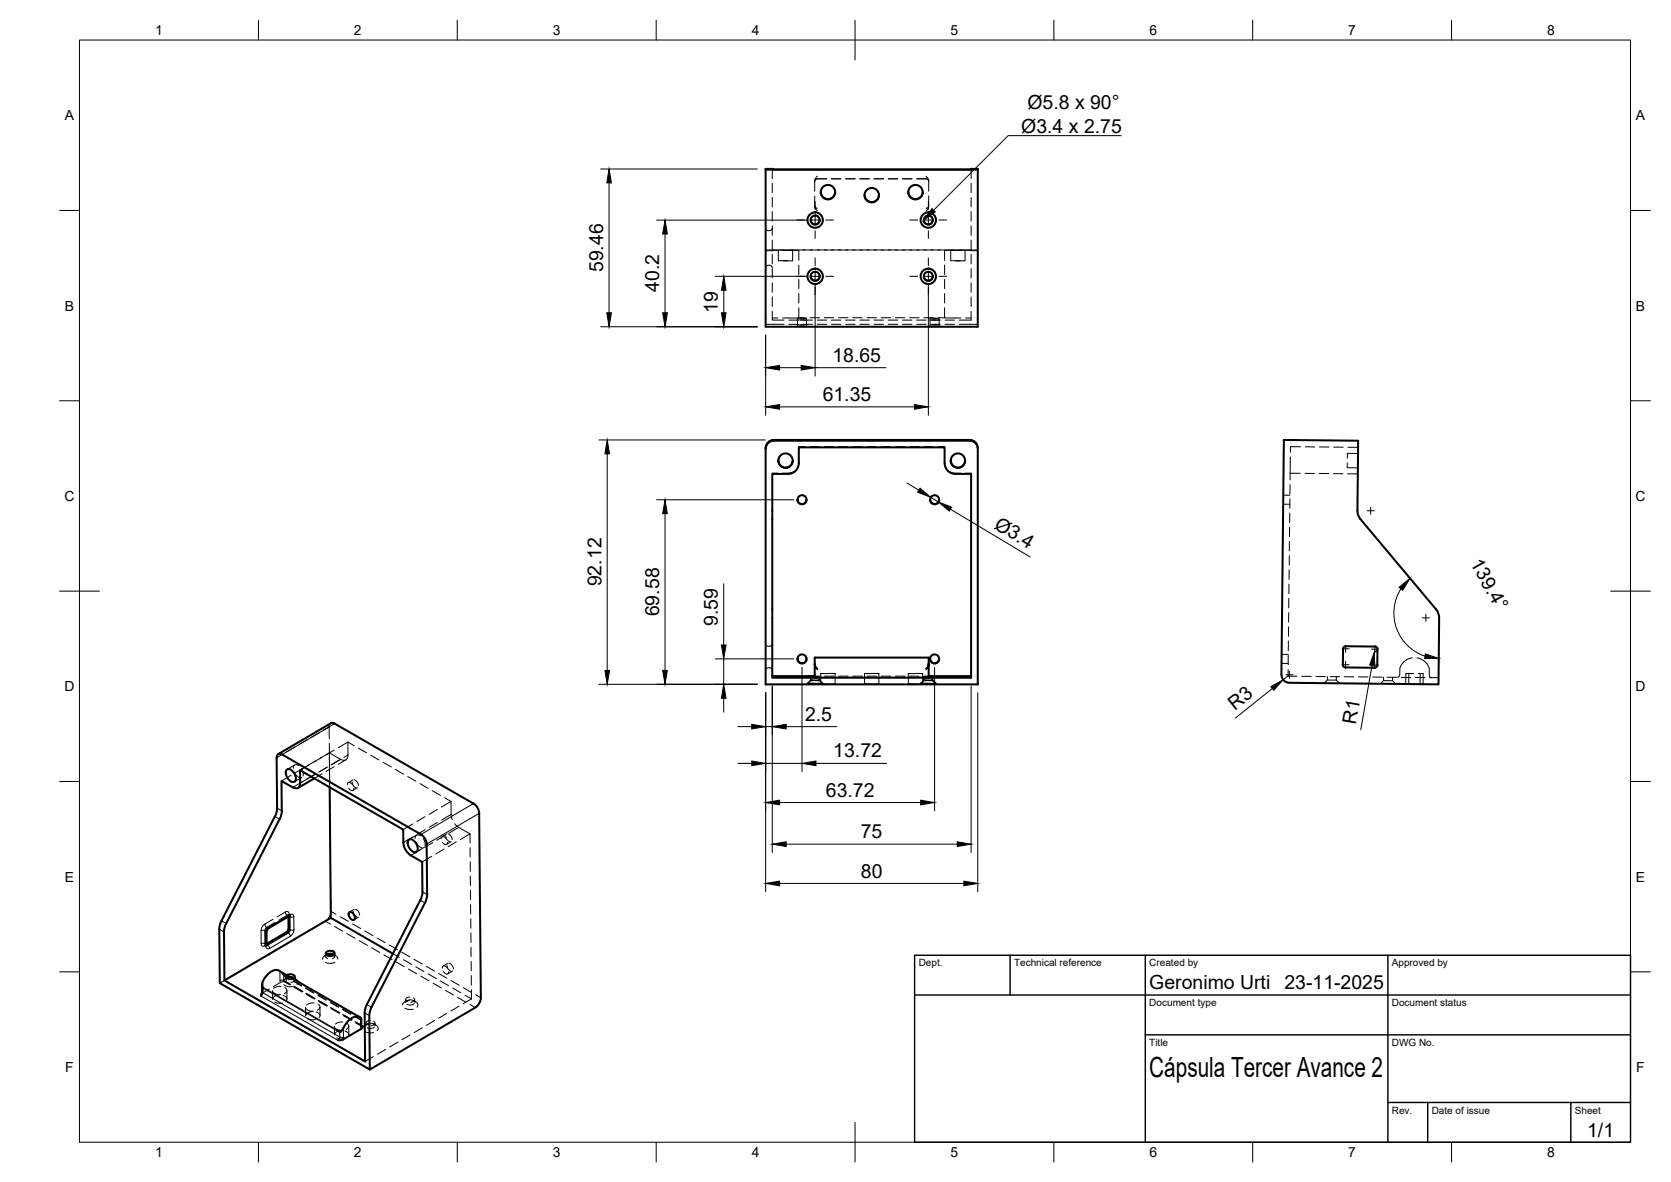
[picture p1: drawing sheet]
<svg xmlns="http://www.w3.org/2000/svg" width="420mm" height="297mm" viewBox="0 0 420 297" stroke-linecap="round" stroke-linejoin="round" font-family="sans-serif">
<!-- layer: Visible -->
<g fill="none" stroke="#000" stroke-width=".51">
<path d="M192.5 42.4h1.7v.2h50v-.2h1.7v39.7h-53.4zM192.5 42.6h53.4M203.8 55.3a1.13 1.13 0 0 0 1.2 1.1 1.13 1.13 0 0 0 1.1-1.1M206.4 48.3a1.81 1.81 0 0 0 1.8 1.8 1.81 1.81 0 0 0 1.8-1.8M217.4 49a1.81 1.81 0 0 0 1.8 1.8 1.81 1.81 0 0 0 1.8-1.8M228.4 48.3a1.81 1.81 0 0 0 1.8 1.8 1.81 1.81 0 0 0 1.8-1.8M232.3 55.3a1.13 1.13 0 0 0 1.1 1.1 1.13 1.13 0 0 0 1.1-1.1M203.8 69.4a1.13 1.13 0 0 0 1.2 1.2 1.13 1.13 0 0 0 1.1-1.2M232.3 69.4a1.13 1.13 0 0 0 1.1 1.2 1.13 1.13 0 0 0 1.1-1.2M193.1 111.1l.9-.5h.5h49.4a2.01 2.01 0 0 1 2 2.2v59.2h-53.4v-59.2l.1-.8zM195.7 115.7a1.81 1.81 0 0 0 1.8 1.8 1.81 1.81 0 0 0 1.8-1.8M237.5 116.4a2.67 2.67 0 0 0 2.7 2.7h4v51.2h-50v-51.2h4a2.67 2.67 0 0 0 2.7-2.7v-4h36.6v4"/>
<path d="M239.1 115.7a1.81 1.81 0 0 0 1.8 1.8 1.81 1.81 0 0 0 1.8-1.8M245.9 112.8a2 2 0 0 0-2-2h-49.4a2 2 0 0 0-2 2M200.5 125.6a1.13 1.13 0 0 0 1.2 1.1 1.13 1.13 0 0 0 1.1-1.1M233.9 125.6a1.13 1.13 0 0 0 1.1 1.1 1.13 1.13 0 0 0 1.1-1.1M194.2 169.9h10.7M200.5 165.6a1.13 1.13 0 0 0 1.2 1.1 1.13 1.13 0 0 0 1.1-1.1M203.8 170h1.1zM203.8 170.2h1.1zM204.9 166.8v3.5h.6M205.3 167.9l.2 .2M233.1 167.9l.4-1.1v3.5h-.6M233.1 167.9l-.2 .2"/>
<path d="M233.5 166.8v-1.5h-28.6v1.8l.4 .8M233.5 170h1zM233.5 170.2h1zM233.5 169.9h10.7M233.9 165.6a1.13 1.13 0 0 0 1.1 1.1 1.13 1.13 0 0 0 1.1-1.1M322.2 169.6a2 2 0 0 0 2 2l37.5 .4 .2-16.7-.3-1.4-.5-.8-19-22.6-.7-1.2-.1-1 .2-17.5-18.7-.2-.6 59M345.7 162.5l-7.3-.1a.67 .67 0 0 0-.7 .7v4a.67 .67 0 0 0 .6 .6l7.4 .1M345.7 162.5a.67 .67 0 0 1 .7 .6M346.3 167.1a.67 .67 0 0 1-.6 .7M346.4 163.2l-.1 4M69.6 190.4l.1 12.7-.6 2.1M69.6 190.4a.85 .85 0 0 1 .4-.9 .85 .85 0 0 1 1 .1l35.2 20.4 .9 1.2 .2 .9 .1 12.7-.5 2.1"/>
<path d="M72.1 193.4a1.57 1.57 0 0 1 2 1.2 1.37 1.37 0 0 1-.2 1.9 2.27 2.27 0 0 1-1.8-3.1zM75.5 196.8l-.1-3.2 26 14.9 .1 3.8 .6 1.5 1.2 1.2 2.9 1.6v7.9l-.3 1.3-14 27.5-.2 1.2 .1 12.2-35.4-20.3-.1-12.2M75.5 196.8a1.15 1.15 0 0 1-.6 1.2 1.15 1.15 0 0 1-1.3-.1l-2.8-1.6v7.9l-.5 1.7M79 195.6l-4 2.4M82.9 197.8l.3 32.9M83.2 181.8l-13.2 7.7M83.2 181.7h.4l.6 .1 34.8 20.1 1.1 1.1 .4 1.4M69.1 205.2l-13.4 26.2-.6 2.1M70.3 205.9l-13.4 26.2-.6 2.1M102.7 211.1a1.57 1.57 0 0 1 2.1 1.2 1.37 1.37 0 0 1-.3 1.9 2.27 2.27 0 0 1-1.8-3.1zM120.5 204.4l.4 46.3-.4 1.4-1 1.1-26.5 15.6-.1-13.6M55.1 233.5l.2 13.6 37.7 21.7"/>
<path d="M72.5 230.3v3l-.2 .7-5.3 3.2M72.9 230.1l-5.6 3.4-.3 .7 .1 3.4M82 239.4a1.39 1.39 0 0 1 2.2 .2 1.3 1.3 0 0 1-2.3 0zM84 240a1.57 1.57 0 0 0-1.9 0l1.1-.1 .8 .1M87.9 229.2a1.32 1.32 0 0 1 1.1 2 1.32 1.32 0 0 1-1.1-2zM98.8 239.7l-15.6-9-26.8 15.7M106.8 226.9l-13.4 26.2-.5 2.1M65.9 247.5v1.8l-.3 1M66 248l.1 .3M70.2 244l20.2 11.6M70.2 243.9a3.1 3.1 0 0 0-3.6 1.8l-.6 1.1v1.2M72.1 245.1a1.31 1.31 0 0 1 2 .5l-.4 .4"/>
<path d="M73 245.5l1 .3-.7-.1M90.7 255.8l.1 .2 .1 1.9M90.7 255.7a2.6 2.6 0 0 0-3.4 1.1l-1.3 2.1-.6 .5M91.1 257.8v.5l-.3 .3-4.6 2.7-1.2 .1"/>
<circle cx="205" cy="55.3" r="1.13"/>
<circle cx="205" cy="55.3" r="1.94"/>
<circle cx="208.2" cy="48.3" r="1.81"/>
<circle cx="219.2" cy="49" r="1.81"/>
<circle cx="230.2" cy="48.3" r="1.81"/>
<circle cx="233.4" cy="55.3" r="1.13"/>
<circle cx="233.4" cy="55.3" r="1.94"/>
<circle cx="205" cy="69.4" r="1.13"/>
<circle cx="205" cy="69.4" r="1.94"/>
<circle cx="233.4" cy="69.4" r="1.13"/>
<circle cx="233.4" cy="69.4" r="1.94"/>
<circle cx="197.5" cy="115.8" r="1.81"/>
<circle cx="240.9" cy="115.8" r="1.81"/>
<circle cx="201.7" cy="125.6" r="1.13"/>
<circle cx="235" cy="125.6" r="1.13"/>
<circle cx="201.7" cy="165.6" r="1.13"/>
<circle cx="235" cy="165.6" r="1.13"/>
</g>
<!-- layer: Hidden -->
<g fill="none" stroke="#000" stroke-width=".25">
<path d="M192.5 57.3a.85 .85 0 0 0 .8 .7 .85 .85 0 0 0 .9-.7M194.2 42.6v2.3M194.2 46v2.4M194.2 49.6v2.4M194.2 53.2v2.4M194.2 56.8v2.3M203.8 55.3a1.13 1.13 0 0 1 1.1-1.2 1.13 1.13 0 0 1 1.2 1.2M203.8 55.3h.1M204.9 51.7l.1 .4 .5 .2M204.9 49.2v2.9l.6 .9M205 45.1l.5-.2-.5 .2-.1 .5zM205.5 44.3l-.6 .9v2.9"/>
<path d="M205.5 44.9h2.4M206.1 55.3h.1M206.4 48.3h.1M207.6 46.6l-.8 .5-.4 1.2M208.8 46.6l.9 .7 .3 1M209.1 44.9h2.3M210 48.3h.1M212.6 44.9h2.4M216.2 44.9h2.4M217.4 49v.1M218.6 47.3l-1 .8-.2 .9M219.8 47.3l.9 .8 .3 .9"/>
<path d="M219.8 44.9h2.4M221 49v.1M223.4 44.9h2.3M226.9 44.9h2.4M228.4 48.3h.1M229.6 46.6l-1 .7-.2 1M230.5 44.9h2.6l.2 .2 .2 .5-.2-.5-.3-.2zM230.8 46.6l.7 .5 .5 1.2M232 48.3h.1M232.3 55.3a1.13 1.13 0 0 1 1.1-1.2 1.13 1.13 0 0 1 1.1 1.2M232.3 55.3h.1M232.9 44.3l.6 .9v2.9"/>
<path d="M233.5 51.7l-.1 .4-.5 .2M233.5 49.2v2.9l-.6 .9M234.5 55.3h.1M244.2 42.6v2.3M244.2 46v2.4M244.2 49.6v2.4M244.2 53.2v2.4M244.2 56.8v2.3M192.5 67.3a.85 .85 0 0 1 .8-.7 .85 .85 0 0 1 .9 .7M192.5 63h1.7M194.2 78.2v2.2h2.9M194.2 60.3v2.4"/>
<path d="M194.2 63.9v2.4M194.2 67.5v2.4M194.2 71.1v2.3M194.2 74.6v2.4M194.2 62.9h1.4M194.2 79.9h1.4M196.9 62.9h2.4v2.6l-2.4 .1M197.1 62.8h-4.6M198.1 62.9h-2.4v2.6h2.4M198.4 62.8h2.3M200.9 77.3v2.6h-4.1M200.9 62.9v2.5"/>
<path d="M200.9 66.6v2.4M200.9 70.2v2.4M200.9 73.8v2.3M200.9 79.8h1.6M201.3 80h1.5v2.1l-1.5-.1M201.9 62.8h2.4M202 80h-1.5v2.1h1.5M202.5 62.8l-5.7 .1M203.7 62.8h2.4M203.7 79.8h2.4M203.8 69.4a1.13 1.13 0 0 1 1.1-1.1 1.13 1.13 0 0 1 1.2 1.1M203.8 69.4h.1"/>
<path d="M205.5 62.8h2.4M206.1 69.4h.1M207.3 62.8h2.4M207.3 79.8h2.4M209.1 62.8h2.3M210.8 62.8h2.4M210.8 79.8h2.4M212.6 62.8h2.4M214.4 62.8h2.4M214.4 79.8h2.4M216.2 62.8h2.4M218 62.8h2.4"/>
<path d="M218 79.8h2.4M219.8 62.8h2.4M221.6 62.8h2.3M221.6 79.8h2.3M223.4 62.8h2.3M225.1 62.8h2.4M225.1 79.8h2.4M226.9 62.8h2.4M228.7 62.8h2.4M228.7 79.8h2.4M230.5 62.8h2.4M232.3 69.4a1.13 1.13 0 0 1 1.1-1.1 1.13 1.13 0 0 1 1.1 1.1"/>
<path d="M232.3 69.4h.1M232.3 62.8h2.4M232.3 79.8h2.4M234.1 62.8h2.4M234.5 69.4h.1M235.4 80h-1.6l.1 2.1h1.5M235.9 62.8l5.7 .1M235.9 79.8h1.6M236.1 80h-1.5M236.1 80v2.1l-1.5-.1M237.5 77.3v2.6h4.1M237.5 62.9v2.5"/>
<path d="M237.5 66.6v2.4M237.5 70.2v2.4M237.5 73.8v2.3M237.6 62.8h2.4M240.2 62.9h2.4l.1 2.6-2.5 .1M241.2 62.8h4.7M241.4 62.9h-2.3v2.6h2.3M242.8 62.9h1.4M242.8 79.9h1.4M244.2 60.3v2.4M244.2 63.9v2.4M244.2 67.5v2.4"/>
<path d="M244.2 71.1v2.3M244.2 74.6v2.4M244.2 78.2v2.2h-3M244.2 63h1.7M197.1 81.5h-4.6M198.4 81.5h2.3M198.4 80.4h2.3M200.5 81.6l1.5 .1M200.5 80.4h1.5M201.3 81.6h1.5M201.9 81.5h2.4M201.9 80.4h2.4"/>
<path d="M202.8 80.4h-1.5M205.5 81.5h2.4M205.5 80.4h2.4M209.1 81.5h2.3M209.1 80.4h2.3M212.6 81.5h2.4M212.6 80.4h2.4M216.2 81.5h2.4M216.2 80.4h2.4M219.8 81.5h2.4M219.8 80.4h2.4M223.4 81.5h2.3"/>
<path d="M223.4 80.4h2.3M226.9 81.5h2.4M226.9 80.4h2.4M230.5 81.5h2.4M230.5 80.4h2.4M233.8 80.4h1.6M233.9 81.6l1.5 .1M234.1 81.5h2.4M234.1 80.4h2.4M234.6 81.6h1.5M236.1 80.4h-1.5M237.6 81.5h2.4"/>
<path d="M237.6 80.4h2.4M241.2 81.5h4.7M195.6 118.9h-1.4v.2M196.9 114a1.83 1.83 0 0 0-1.2 1.8M198.1 114a1.77 1.77 0 0 1 1.2 1.8M199.6 118.5l-.1 .1a4.3 4.3 0 0 1-2.7 .3M200.9 116.3l-.5 1.4M202.5 112.3h-1.6v.1M203.7 112.3h2.4M207.3 112.3h2.4M210.8 112.3h2.4M214.4 112.3h2.4"/>
<path d="M218 112.3h2.4M221.6 112.3h2.3M225.1 112.3h2.4M228.7 112.3h2.4M232.3 112.3h2.4M235.9 112.3h1.6v.1M237.5 116.3l.4 1.4M238.8 118.5v.1a4.3 4.3 0 0 0 2.8 .3M240.3 114a1.77 1.77 0 0 0-1.2 1.8M241.4 114a1.83 1.83 0 0 1 1.3 1.8M242.8 118.9h1.4v.2M324.4 118.9v1.7"/>
<path d="M324.4 114.8v4.1h2.5M327 112.3h-2.5v1.4M328.1 119h2.4M328.2 112.3h2.4M331.7 119h2.4M331.8 112.3h2.4M335.3 119h2.4M335.4 112.4h2.3M338.8 116.3v1.2l2.6 .1M338.9 119.1h2.5M338.9 112.4h2.6M341.5 114l-2.7-.1v1.2"/>
<path d="M200.5 125.6h.1M201.1 124.6l-.4 .4-.2 .6M202.2 124.6l.4 .4 .2 .6M202.8 125.6h.1M233.8 125.6h.1M234.4 124.6l-.4 .4-.2 .6M235.6 124.6l.4 .4 .1 .6M236.1 125.6h.1M322.6 126.7h1.7M322.7 124.4h1.6M324.2 139.7v2.3M324.2 136.1v2.4"/>
<path d="M324.3 132.5l-.1 2.4M324.3 128.9v2.4M324.3 125.4v2.3M324.4 121.8l-.1 2.4M324 157.5v2.4M324 154v2.3M324.1 150.4l-.1 2.3M324.1 146.8v2.4M324.1 143.2v2.4M192.5 168.5v-.1a.86 .86 0 0 1 .9-.6 .86 .86 0 0 1 .8 .7M192.5 161.7a.86 .86 0 0 0 .8 .7 .86 .86 0 0 0 .9-.7M200.5 165.6h.1"/>
<path d="M201.1 164.6l-.4 .4-.2 .6M202.2 164.6l.4 .4 .2 .6M202.8 165.6h.1M203.8 170v1.1l-.8 .8M203.8 170.9l-.8 .8M204.9 166.7l.1 .7 .5 .7M204.9 170h1.2zM204.9 170.2h1.2zM204.9 169.9h1.2M204.9 171.7h-1.9h.7M204.9 170.9h-1.1h.4M204.9 171.8l-1.9 .1h.7"/>
<path d="M204.9 171l-1.1 .1h.4M205.7 170.9h.4h-1.1M205.7 171l.4 .1h-1.1M206.1 170.9l.8 .8M206.1 170v1.1l.8 .8M206.2 171.7h.7h-1.9M206.2 171.8l.7 .1h-1.9M206.4 169.3v2.6M207 169.2l-.6 .1h1.8M207.3 169.9h2.4M207.9 170.2h-3M208.2 169.2l1.8 .1h-.6"/>
<path d="M209.1 170.2h2.3M209.4 171.9h.6h-3.6h.6M210 169.3v2.6M210.8 169.9h2.4M212.6 170.2h2.4M214.4 169.9h2.4M216.2 170.2h2.4M217.4 169.3v2.6M218 169.2l-.6 .1h1.8M218 169.9h2.4M219.2 169.2l1.8 .1h-.6M219.8 170.2h2.4"/>
<path d="M220.4 171.9h.6h-3.6h.6M221 169.3v2.6M221.6 169.9h2.3M223.4 170.2h2.3M225.1 169.9h2.4M226.9 170.2h2.4M228.4 169.3v2.6M228.7 169.9h2.4M229 169.2l-.6 .1h1.8M230.2 169.2l1.8 .1h-.6M230.5 170.2h3M231.4 171.9h.6h-3.6h.6"/>
<path d="M232 169.3v2.6M232.3 170h1.2zM232.3 170.2h1.2zM232.3 170v1.1l-.8 .8M232.3 169.9h1.2M232.3 170.9l-.8 .8M233.4 171.7h-1.9h.6M233.4 170.9h-1.1h.4M233.5 166.7l-.2 .7-.4 .7M233.8 165.6h.1M234.2 170.9h.3h-1.1M234.2 171l.3 .1h-2.2h.4"/>
<path d="M234.4 164.6l-.4 .4-.2 .6M234.5 170.9l.9 .8M234.5 170v1.1l.9 .8M234.7 171.7h.7h-2M234.7 171.8l.7 .1h-3.9h.6M235.6 164.6l.4 .4 .1 .6M236.1 165.6h.1M322.2 166.7h1.7M322.3 164.5h1.6M323.9 168.2v1.7l2.2 .1M323.9 164.7v2.3M324 161.1l-.1 2.4"/>
<path d="M327.3 170h2.4M330.9 170h2.3M333.7 170.9h2.3M333.8 170l-.1 .9-.8 .8M334.5 170l2.3 .1M336 170.9l.8 .8M336 170v.9M338 170.1h2.4M341.6 170.1h2.4M345.2 170.1l2.4 .1M347.9 171l2.2 .1M347.9 170.2v.8l-.8 .8"/>
<path d="M348.7 170.2h2.4M350.1 171.1l.8 .8M350.2 170.2l-.1 .9M352.3 170.2l2.4 .1M354.2 169.2h-.7v2.7M354.2 169.2l1.3 .1M354.2 169.2v2.7M355.1 165.3a4 4 0 0 0-3 2.2l-.2 2.2-.2 .4-.4 .1M355.9 170.3h2.4M356.3 165.3a3.9 3.9 0 0 1 2.9 2.3l.2 .4v1.8l.2 .3 .4 .2M356.6 169.3h1.2v2.6M357.1 169.3v2.6"/>
<path d="M359.5 170.3h2.2M73.2 194.8l-2.4 1.5M74 194l.5 .8 .9 .6M74.1 192.2l-1.9 1.1M75.1 192.4a.79 .79 0 0 0-.9-.2 .79 .79 0 0 0-.5 .9M75.8 193.1a2.15 2.15 0 0 1 .4 1.9M75.9 195.4l-1.9 1.1M76.3 193l-2.1 1.2M77.9 192.1l-2.5 1.5M80.9 194.5l-1.9 1.1M82.8 186.8v6M82.8 192.3v2.4"/>
<path d="M82.9 193.9v6M83.2 181.8l-.4 .6v3.2M84 188.5l-6.7 3.9M84 192.7l-2 1.2M87 191l-2 1.1M87.3 197.2a.61 .61 0 0 1 .6-.6 .61 .61 0 0 1 .6 .5l.1 .1M87.5 186.5v3.2a1.14 1.14 0 0 1-.5 1.2 1.14 1.14 0 0 1-1.4-.1l-2.8-1.6M87.5 186.5l-2.5 1.4M87.5 186.5l1.6 .9M87.7 198.1a.64 .64 0 0 0 .6 .6 .64 .64 0 0 0 .6-.5v-.1M88.5 196.5l.1 .3a1.58 1.58 0 0 0 1 1.2M88.8 196l-1.2 .7"/>
<path d="M89.1 195.9l.1 .1a1.66 1.66 0 0 1 .9 1.4M89.9 197.9l-1.2 .7M90.1 188l2.1 1.2M93.2 189.8l2.1 1.2M96.3 191.6l2.1 1.2M99.4 193.3l2.1 1.2M102.5 195.1l2.1 1.2M105.6 196.9l2.1 1.2M108.7 198.7l2.1 1.2M82.9 201.1l.1 2.4M83 204.6v2.4M83 208.2v2.4"/>
<path d="M83 211.8v2.4M83.1 215.4v2.3M83.1 218.9v2.4M103.8 207.1l-2.4 1.4M104.6 211.7l.8 1 .6 .3M104.7 209.9l-1.9 1.1M105.7 210a.79 .79 0 0 0-.9-.2 .79 .79 0 0 0-.4 .9M106.4 210.8a2.21 2.21 0 0 1 .4 1.9M106.6 213l-1.9 1.1M106.9 205.2l-2.1 1.2M108.6 215.2l-2.4 1.4M110 203.4l-2.1 1.2"/>
<path d="M110.9 210.8a.61 .61 0 0 1 .6-.6 .61 .61 0 0 1 .6 .5l.1 .1M111.2 211.7a.74 .74 0 0 0 .6 .5 .74 .74 0 0 0 .7-.3v-.2M111.7 213.4l-2.1 1.2M111.8 200.5l1.6 .9M112.1 210.1l.3 .8 .7 .6M112.3 209.6l-1.2 .7M112.7 209.5l.6 .5 .4 1M113.4 201.4v3.3l.3 1.3M113.4 201.4l-2.4 1.4M113.5 211.5l-1.2 .7M114.3 207l1 .9 2.9 1.7M114.7 211.6l-2 1.2"/>
<path d="M118.2 209.6l-2.4 1.4M118.2 209.6v2.2M118.2 213v2.4M118.2 216.6l.1 2.4M67 237.2l-.3 .2 .4 .2M69.6 238.7l-2.1 1.2M72.5 230h.1M72.5 230v.3M72.6 230l.3 .1M72.6 236.9l-2 1.2M75.7 235l-2 1.2M78.8 233.2l-2.1 1.2"/>
<path d="M81.9 239.6v.7M82.1 240a.53 .53 0 0 0-.2 .6 .53 .53 0 0 0 .5 .3M82.1 240l-.8 .5-.2 .6M82.2 239.9l-.5 .3M83.1 222.5v2.4M83.2 226.1v2.9a3.1 3.1 0 0 1-1.4 2.5l-2 1.1M83.8 239.8l.6 .4M83.9 240l.8 .4 .2 .6M84 240a.53 .53 0 0 1 .1 .5 .53 .53 0 0 1-.5 .4M84.1 239.6l.1 .7M88.8 229v.1a1.64 1.64 0 0 0 1.1 1.4M89 228.5l-1.1 .7"/>
<path d="M89.4 228.5h.1a1.66 1.66 0 0 1 .9 1.5M90.2 230.5l-1.2 .7M98.8 239.7l1.6 .9M118.3 220.2v2.4M118.3 223.7v2.4M118.3 227.3v2.4M118.4 230.9v2.4M118.4 234.4v2.4M118.4 238v2.4M57.2 245.9l-1.9 1.2M60.3 244.1l-2 1.2M63.4 242.3l-2.1 1.2"/>
<path d="M66.5 240.5l-2.1 1.2M67.7 248.5l-2 1.3M68.5 248.9l.1 2.2M68.7 249.3a2.21 2.21 0 0 0 1.8 .7M69.1 251.8l.9 .3 1.1-.1M70.1 250a1.53 1.53 0 0 0-1.5 1M70.2 244l1.1 1.2M70.7 247.9h-1l-.9 .5M71.2 250.2a.87 .87 0 0 1 .8 .4 .87 .87 0 0 1-.1 1M71.4 247.4a2.59 2.59 0 0 0 2.2 .5M71.4 246.7l1.5 .8M71.6 248.2a.81 .81 0 0 1 .5 .8 .81 .81 0 0 1-.6 .7"/>
<path d="M71.8 246.7l-1.1 .1-1.9 1.1M71.9 245.5v.7M72.1 248.9l.1 2.2M72.2 245.1a.57 .57 0 0 0-.3 .7 .57 .57 0 0 0 .7 .3l1.1-.1M72.2 245.7l-.5 .4M73 245.5a.73 .73 0 0 0-.8 .2 .73 .73 0 0 0-.2 .8M73.1 246.9a.68 .68 0 0 0 .8-.2 .68 .68 0 0 0 .1-.8 .94 .94 0 0 1 .8 .5 .94 .94 0 0 1-.1 1M73.3 245.7l-1.1 .1-.9 .6M73.8 245.7l.6 .3M73.9 248.1l2.1 1.2M74.1 245.5v.7M76.8 253.1l.1 2.2"/>
<path d="M77 253.5a2.18 2.18 0 0 0 1.8 .6M77 249.9l2.1 1.2M77.4 256l.9 .3 1.1-.1M78.5 254.2a1.53 1.53 0 0 0-1.6 1M79 252.1l-1.3 .1-.6 .4M79.5 254.3a.89 .89 0 0 1 .8 .5 .89 .89 0 0 1-.1 .9M79.9 252.3a.8 .8 0 0 1 .6 .9 .8 .8 0 0 1-.7 .7M80.1 251.7l2.1 1.2M80.5 253.1v2.1M83.2 253.5l2.1 1.1M84.1 257.9v2.2M84.2 241.9l-1 .2-1.3-.2"/>
<path d="M84.2 258.3a2.21 2.21 0 0 0 1.9 .6M85.7 259a1.53 1.53 0 0 0-1.6 1M86.2 256.8l-.9 .1-1 .5M86.3 255.2l2.1 1.2M86.7 259.1a.88 .88 0 0 1 .9 .5 .88 .88 0 0 1-.1 .9M87.2 257.1a.81 .81 0 0 1 .5 .8 .81 .81 0 0 1-.6 .8M87.7 257.9v2.1M89.4 257l1.5 .9M90.8 256.1l-.1 .2M91.8 259.3l1 .3 1.1-.1M92 257.1v.7M92.4 257.3l-.6 .3"/>
<path d="M92.9 257.3a1.64 1.64 0 0 0-1.7 1.1M93 256.4a.66 .66 0 0 0-.8 .3 .66 .66 0 0 0 .1 .8l.1 .1M93.9 257.3l.6 .3M94 256.6a.62 .62 0 0 1 .2 .8 .62 .62 0 0 1-.7 .3l-.2 .1M94 257.3l-.3-.1a1.56 1.56 0 0 0-1.5 .3M94 257.4a.96 .96 0 0 1 .9 .5 .96 .96 0 0 1-.1 1.1M94.1 258.1v.1a1.63 1.63 0 0 1-1.7 .1M94.3 257.1v.7M101.5 241.2l2 1.2M101.8 253.4l.9 .3 1.2-.1M102 251.2v.7M102.4 251.4l-.6 .4"/>
<path d="M102.9 251.5a1.6 1.6 0 0 0-1.7 1M103 250.6a.67 .67 0 0 0-.8 .2 .67 .67 0 0 0 .1 .8v.1M103.9 251.4l.6 .4M103.9 250.7a.61 .61 0 0 1 .3 .8 .61 .61 0 0 1-.8 .3l-.1 .1M103.9 251.4a1.59 1.59 0 0 0-1.7 .2M104 251.6a.95 .95 0 0 1 .9 .4 .95 .95 0 0 1-.1 1.1M104.1 252.2l-.2 .2a1.71 1.71 0 0 1-1.6 0M104.3 251.2v.7M104.5 243l2.1 1.1M106.2 258.3l-2.1 1.2M107.6 244.7l2.1 1.2M109.3 256.5l-2.1 1.2"/>
<path d="M110.7 246.5l2.1 1.2M111.2 243.3a.61 .61 0 0 1 .6-.6 .61 .61 0 0 1 .6 .5l.1 .1M111.5 244.2a.65 .65 0 0 0 .7 .6 .65 .65 0 0 0 .6-.5v-.1M112.4 254.7l-2.1 1.2M112.4 242.6v.3a1.58 1.58 0 0 0 1 1.2M112.6 242.1l-1.2 .7M113 242l.6 .6 .4 .9M113.8 244l-1.2 .7M113.8 248.3l2.1 1.2M115.4 252.8l-2 1.2M116.9 250.1l1.7 .9M118.5 241.6v2.4"/>
<path d="M118.5 245.2v2.4M118.5 248.7l.1 2.3M118.6 251l-2.1 1.3M84.6 260.8l.9 .3 1.1-.1M93.9 265.5l-2.1 1.2M97 263.7l-2.1 1.2M100 261.9l-2 1.2M103.1 260.1l-2 1.2"/>
</g>
<!-- layer: Visible -->
<g fill="#000">
<circle cx="194.2" cy="42.4" r=".25"/>
<circle cx="244.2" cy="42.4" r=".25"/>
</g>
<!-- layer: Hidden Narrow -->
<g fill="none" stroke="#000" stroke-width=".25">
<path d="M71 189.6l-1.4 .8M74.1 187.8l-2 1.2M76 196.5l-2.4 1.4M77.2 185.9l-2.1 1.2M79.1 194.7l-2.1 1.2M79.3 194.6l-1 .6M80.3 184.1l-2.1 1.2M82.4 192.8l-2.3 1.2M82.8 182.7l-1.5 .8M85.4 190.9l-2 1.3M85.6 190.8l-2.4 1.4M87.5 189.7l-1 .6"/>
<path d="M103.8 210.3l-2.4 1.4M105.7 213.6l-2.4 1.4M106.9 208.5l-2 1.2M108.8 211.8l-2 1.2M110 206.7l-2.1 1.2M111.9 209.9l-2.1 1.2M113.4 204.7l-2.4 1.4M115.3 207.9l-2.4 1.4M65.7 237.1h.9M66.6 232.2l-.6 .7-.4 .8 .1 3.4a.58 .58 0 0 0 .2 .6 .58 .58 0 0 0 .7 0M66.6 232.2l.1 .4a.39 .39 0 0 1 .2 .4 .39 .39 0 0 1-.2 .4 .38 .38 0 0 1-.1 .4 .38 .38 0 0 1-.4 0l-.6 .1M66.6 237.1a.26 .26 0 0 0 .1 .3 .26 .26 0 0 0 .3 0"/>
<path d="M66.6 237.1l.2 .2M66.8 234l.2 .3M66.8 234v3.3M66.8 234l-.2-.1v3.2M66.8 237.3l.2 .3M66.8 237.3l.2 .2M67 237.4h-.3l-.1 .3M67.3 233.2l-.5 .8M67.3 233.2h.3M68.6 231l-2 1.2M68.7 236.4l-2.1 1.3M69.1 231.8l-2.1 1.3 .3 .1"/>
<path d="M69.4 232l-2.1 1.2M71.8 229.2a.58 .58 0 0 1 .6-.1 .58 .58 0 0 1 .3 .6v3.3a2.09 2.09 0 0 1-.9 1.6M71.8 229.2l.4 .8M71.8 229.2l-2.1 1.2M71.8 234.6l-2.1 1.2M71.9 234.3l-.1 .3M72.2 230h.3l.2 .2M72.2 230l-2.1 1.2M72.2 230l.3 .2M72.5 230.2h.3M72.5 230.2h.4M72.5 230.2l-2.1 1.2"/>
<path d="M72.7 229.7l-.2 .2 .2 .4M72.7 233l-.2 .3M81.8 231.5l1.3 .7M83.2 229l1.3 .8M84.1 232.8l2.1 1.2M85.5 230.4l2.1 1.1M87.2 234.6l2.1 1.2M88.6 232.2l2.1 1.1M90.3 236.4l2.1 1.2M91.7 233.9l2.1 1.2M93.4 238.2l2.1 1.2M94.8 235.7l2.1 1.2"/>
<path d="M96.5 240l2.1 1.1M97.9 237.5l2.1 1.2M101 239.3l2.1 1.2M66.1 246.6v2.3l-.2 .3M66.1 248.9l-.1 .7M70.4 244.1l.1 2.8M71.2 244.9l1.5 1M72.7 246l-1.4-.8v1.2h-.9M72.7 247.2l-1.4-.8a.29 .29 0 0 0 .2 .3 .29 .29 0 0 0 .3 0l1.3 .7M73.7 246.5l2.1 1.1M73.8 246.6l2 1.2M73.8 247.8l2.4 1.4"/>
<path d="M76.8 248.2l2.1 1.2M76.9 248.4l2 1.2M76.9 249.6l2.1 1.2M77.2 249.8l2.1 1.2M79.9 250l2.1 1.2M80 251.4l2 1.2M80 250.2l2 1.2M80.3 251.6l2.1 1.2M83 251.8l2.1 1.2M83.1 252l2 1.1M83.1 253.2l2 1.1M83.4 253.4l2.1 1.1"/>
<path d="M86.1 253.6l2.1 1.2M86.1 253.7l2.1 1.2M86.2 254.9l2.4 1.4M89.2 255.4l1.6 .9M89.3 256.7l1.6 .9M89.3 255.5l1.4 .8v1.2M90.7 257.5l.2 .4M90.7 257.5l.2 .3M99.6 241.8l2.1 1.1M102.7 243.5l2.1 1.2M104.1 241.1l2.1 1.2M105.8 245.3l2.1 1.2"/>
<path d="M107.2 242.9l2.1 1.1M108.9 247.1l2.1 1.2M110.3 244.6l2.1 1.2M112 248.9l2.1 1.2M113.4 246.4l2.1 1.2M115.1 250.7l2.1 1.1M116.5 248.2l2.1 1.2M118.2 252.4l1.3 .8M119.6 250l1.3 .7"/>
</g>
<!-- layer: Visible Narrow -->
<g fill="none" stroke="#000" stroke-width=".25">
<path d="M78.3 195.2l-2.8 1.6M84.2 181.8l-13.2 7.8M69.1 205.2l1.2 .7M69.7 203.1l1.1 .7M119 201.9l-13.1 7.8M120.5 204.4l-13.2 7.7M55.1 233.5l1.2 .7M55.7 231.4l1.2 .7M67 234.3l-.2 .3M67 237.5l-.2 .3M67 237.4h.1M67.1 237.4l.2 .1"/>
<path d="M67.1 237.4h-.1M67.3 237.5l.5 .8-.7 .1-.3-.6M67.3 237.5l-.3 .1M67.8 232.9l-.6 .5-.3 .8-.1 3.6M67.8 232.9l-.2 .3M71.9 234.3h.4M72.3 234.3l-5.2 3.1M72.3 234.3l.2 .2M72.5 234.5l-5.2 3M72.5 234.5l.5 .8M72.5 233.2l.2 .3M72.7 230.3h.1"/>
<path d="M72.7 230.2v.1M72.7 230.3v3.2M72.7 230.3l.2 .1M72.7 233.5l.3 .2M72.7 233.5l-.4 .8M72.9 230.1l.1 .3M72.9 229.9l-5.2 3M72.9 229.9l.7-.1 .3 .6M72.9 230.4l.1 3.3M72.9 229.9l-.1 .3M73 233.7l-.5 .8M73 235.3l-5.2 3"/>
<path d="M73.9 230.4v3.3M73.9 230.4h-1M73.9 233.7l-.4 1.1-.5 .5M73.9 233.7h-.9M105.7 226.2l1.1 .7M106.2 224.1l1.2 .7M65.9 249.2l.2 .3M66 248l19.6 11.3M66.1 249.5l-.5 .8 19.4 11.1 .4-.8M66.1 249.5v-1.2l19.3 11.1v1.2M66.1 249.5l19.3 11.1M86.3 258.3l.1 2.3"/>
<path d="M90.7 255.8v2.3M90.7 258.1l.1 .4M90.9 257.8l-.2 .3M90.9 257.6l.3 .2-.3 .1M91.7 254.5l1.2 .7M92.2 252.4l1.2 .7M86.4 260.6h-1M86.4 260.6l-.1 .6"/>
</g>
<!-- layer: BORDER -->
<g fill="none" stroke="#000" stroke-width=".25">
<path d="M20 10.1h390v276.9h-390zM65 5.1v5M115 5.1v5M165 5.1v5M215 5.1v10M265 5.1v5M315 5.1v5M365 5.1v5M15 52.9h5M410 52.9h5M15 100.7h5M410 100.7h5"/>
<path d="M15 148.6h10M405 148.6h10M15 196.4h5M410 196.4h5M15 244.2h5M410 244.2h5M65 287v5M115 287v5M165 287v5M215 282.1v9.9M265 287v5M315 287v5"/>
<path d="M365 287v5"/>
</g>
<!-- layer: TITLEBLOCK -->
<path d="M230 240.1h180v46.9h-180zM230 250h180M254 240.1v9.9M288 240.1v46.9M349 240.1v46.9M288 260.1h122M349 277.1h61M359 277.1v9.9M395 277.1v9.9" fill="none" stroke="#000" stroke-width=".36"/>
<!-- layer: Smart Centers -->
<g fill="none" stroke="#000" stroke-width=".25">
<path d="M200.3 55.3h2M204 55.3h1.8M205 50.7v1.9M205 54.4v1.8M205 58v1.9M207.6 55.3h2M228.8 55.3h1.9M232.5 55.3h1.8M233.4 50.7v1.9M233.4 54.4v1.8M233.4 58v1.9M236.1 55.3h1.9"/>
<path d="M200.3 69.4h2M204 69.4h1.8M205 64.8v1.9M205 68.5v1.8M205 72.1v2M207.6 69.4h2M228.8 69.4h1.9M232.5 69.4h1.8M233.4 64.8v1.9M233.4 68.5v1.8M233.4 72.1v2M236.1 69.4h1.9"/>
<path d="M343.7 128.4h1.8M344.6 127.5v1.8M357.6 155.3h1.8M358.5 154.4v1.8M323.3 169.6h1.8M324.2 168.7v1.8M337.4 167.1h1.8M337.5 163.1h1.8M338.3 166.2v1.7M338.3 162.2v1.8M344.8 167.1h1.7M344.8 163.1h1.8"/>
<path d="M345.7 166.3v1.7M345.7 162.2v1.8"/>
</g>
<!-- layer: FD_Dimensions -->
<g fill="none" stroke="#000" stroke-width=".25">
<path d="M151 42.5h39.4M153.1 46v32.6M165.1 55.3h37.7M167.2 58.8v19.8M179.9 69.4h22.9M182 72.9v5.7M205 71.5v23M233.4 71.5v32.9M151 82.1h39.4M192.5 84.2v20.2M196 92.4h5.4M205 92.4h17.8"/>
<path d="M150.6 110.6h41.8M152.7 114.1v54.4M196 102.2h33.9M165.1 125.6h34.5M167.2 129.1v39.4M228 121.4l3 1.8M234 125l2 1.2M239 128l20 12M182 146.7v15.4M352.2 148a11.4 11.4 0 0 0 6.1 16.9M150.6 172h39.8M179.9 165.6h19.7"/>
<path d="M182 165.6v6.4M182 175.5v3.5M192.5 174.1v50M194.2 172.4v41.8M201.7 167.7v26.2M235 167.7v36.1M244.2 172.4v41.8M245.9 174.1v50M319.9 173l-9.3 7.5M324.2 169.6l-1.6 1.2M345 167.2l-2.8 16.2M346.4 163.1l-.3 .5-.5 .2 .1-.7"/>
<path d="M185.5 191.8h3.5M185.5 182.6h3.5M192.5 191.8h9.2M192.5 182.6h1.7M197.7 182.6h12.7M205.2 191.8h17.7M196 201.7h35.5M197.7 212.1h43M196 222h46.4"/>
</g>
<g fill="#000" stroke="#000" stroke-width=".25">
<path d="M153.1 42.5l.6 3.5h-1.1zM167.2 55.3l.6 3.5h-1.2zM152.6 78.6h1.1l-.6 3.5zM166.6 78.6h1.2l-.6 3.5zM181.4 78.6h1.2l-.6 3.5zM182 69.4l.6 3.5h-1.2zM192.5 92.4l3.5-.6v1.2zM201.4 91.8l3.6 .6-3.6 .6zM152.7 110.6l.6 3.5h-1.2zM192.5 102.2l3.5-.5v1.1zM229.9 101.7l3.5 .5-3.5 .6zM167.2 125.6l.6 3.5h-1.2z"/>
<path d="M231.3 122.7l2.7 2.3-3.3-1.3zM236 126.2l3.3 1.3-.6 .9zM351.8 147.6l2.7-2.3-1.8 3.1zM152.1 168.5h1.2l-.6 3.5zM166.6 168.5h1.2l-.6 3.5zM182 172l.6 3.5h-1.2zM181.4 162.1h1.2l-.6 3.5zM319.6 172.6l3-1.8-2.3 2.7zM345.6 163.8l-.1 3.6-1.1-.3zM358.4 164.3l3.3 1.2h-3.5zM189 191.2l3.5 .6-3.5 .6zM189 182l3.5 .6-3.5 .6z"/>
<path d="M194.2 182.6l3.5-.6v1.2zM201.7 191.8l3.5-.6v1.2zM192.5 201.7l3.5-.6v1.2zM194.2 212.1l3.5-.6v1.2zM231.5 201.1l3.5 .6-3.5 .6zM240.7 211.5l3.5 .6-3.5 .6zM192.5 222l3.5-.6v1.2zM242.4 221.4l3.5 .6-3.5 .6z"/>
</g>
<!-- layer: Hole Notes -->
<path d="M234.3 52.4l.9 .8-2.9 2.1z" fill="#000" stroke="#000" stroke-width=".25"/>
<path d="M281.9 34.1h-28.4l-18.7 18.7" fill="none" stroke="#000" stroke-width=".25"/>
<text font-size="7" x="289" y="270.6">Cápsula Tercer Avance 2</text>
<g font-size="4.9">
<text x="258.4" y="27.4">Ø5.8 x 90°</text>
<text x="256.8" y="33.4">Ø3.4 x 2.75</text>
<text x="151.7" y="68.4" transform="rotate(-90 151.7 68.4)">59.46</text>
<text x="165.8" y="73.4" transform="rotate(-90 165.8 73.4)">40.2</text>
<text x="180.5" y="78.6" transform="rotate(-90 180.5 78.6)">19</text>
<text x="209.3" y="90.9">18.65</text>
<text x="206.9" y="100.8">61.35</text>
<text x="249.7" y="132.6" transform="rotate(31 249.7 132.6)">Ø3.4</text>
<text x="369.5" y="141.5" transform="rotate(61 369.5 141.5)">139.4°</text>
<text x="151.2" y="147.3" transform="rotate(-90 151.2 147.3)">92.12</text>
<text x="165.8" y="154.9" transform="rotate(-90 165.8 154.9)">69.58</text>
<text x="180.5" y="157.4" transform="rotate(-90 180.5 157.4)">9.59</text>
<text x="310.5" y="178.7" transform="rotate(-39 310.5 178.7)">R3</text>
<text x="202.4" y="181.2">2.5</text>
<text x="341" y="182.2" transform="rotate(-80 341 182.2)">R1</text>
<text x="209.5" y="190.4">13.72</text>
<text x="207.7" y="200.2">63.72</text>
<text x="216.5" y="210.7">75</text>
<text x="216.5" y="220.5">80</text>
<text x="289" y="248.5">Geronimo Urti</text>
<text x="323" y="248.5">23-11-2025</text>
<text x="399.1" y="285.7">1/1</text>
</g>
<g font-size="3.5">
<text x="39" y="8.8">1</text>
<text x="89" y="8.8">2</text>
<text x="139" y="8.8">3</text>
<text x="189" y="8.8">4</text>
<text x="239" y="8.8">5</text>
<text x="289" y="8.8">6</text>
<text x="339" y="8.8">7</text>
<text x="389" y="8.8">8</text>
<text x="16.3" y="30.2">A</text>
<text x="411.3" y="30.2">A</text>
<text x="16.3" y="78">B</text>
<text x="411.3" y="78">B</text>
<text x="16.2" y="125.9">C</text>
<text x="411.2" y="125.9">C</text>
<text x="16.2" y="173.7">D</text>
<text x="411.2" y="173.7">D</text>
<text x="16.3" y="221.6">E</text>
<text x="411.3" y="221.6">E</text>
<text x="16.4" y="269.4">F</text>
<text x="411.4" y="269.4">F</text>
<text x="39" y="290.8">1</text>
<text x="89" y="290.8">2</text>
<text x="139" y="290.8">3</text>
<text x="189" y="290.8">4</text>
<text x="239" y="290.8">5</text>
<text x="289" y="290.8">6</text>
<text x="339" y="290.8">7</text>
<text x="389" y="290.8">8</text>
</g>
<g font-size="2.5">
<text x="231" y="242.9">Dept.</text>
<text x="255" y="242.9">Technical reference</text>
<text x="289" y="242.9">Created by</text>
<text x="350" y="242.9">Approved by</text>
<text x="289" y="252.8">Document type</text>
<text x="350" y="252.8">Document status</text>
<text x="289" y="262.9">Title</text>
<text x="350" y="262.9">DWG No.</text>
<text x="350" y="279.9">Rev.</text>
<text x="360" y="279.9">Date of issue</text>
<text x="396" y="279.9">Sheet</text>
</g>
</svg>
